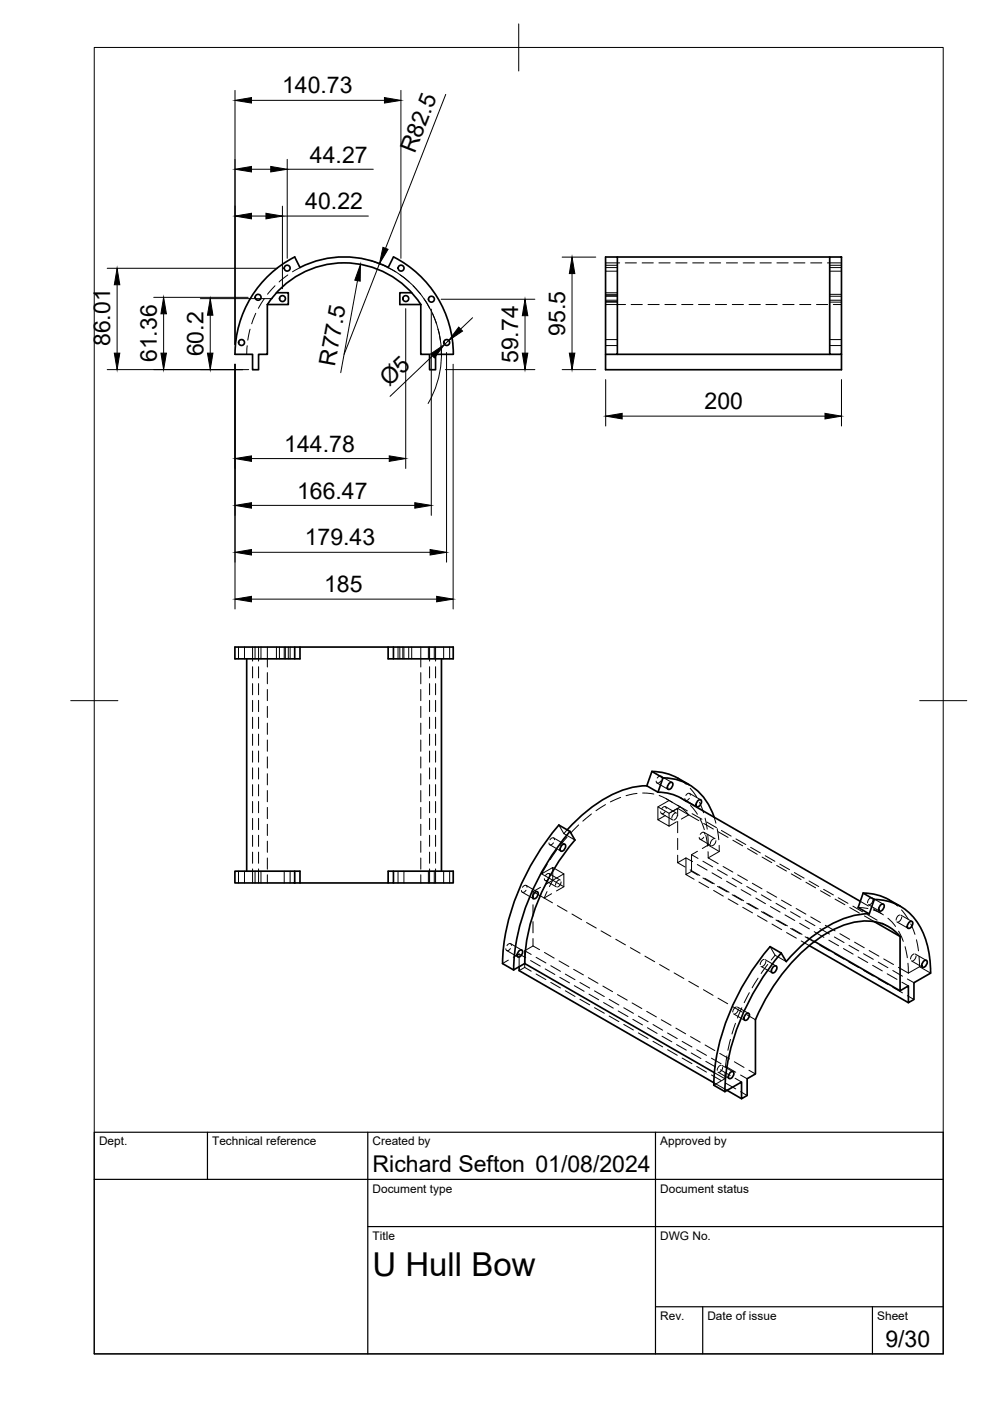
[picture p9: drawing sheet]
<svg xmlns="http://www.w3.org/2000/svg" width="210mm" height="297mm" viewBox="0 0 210 297" stroke-linecap="round" stroke-linejoin="round" font-family="sans-serif">
<!-- layer: Visible -->
<g fill="none" stroke="#000" stroke-width=".36">
<path d="M63.6 56.7l-1.1-2.2a23.1 23.1 0 0 0-12.7 20.6h3.8v3.3h1.2v-3.3h1.9v-10.5h4.4v-2.5h-2.5M63.6 56.7a20.6 20.6 0 0 1 18.7 0l1.1-2.2a23.1 23.1 0 0 1 12.7 20.6h-3.7v3.3h-1.3v-3.3h-1.9v-10.5M130.9 54.5h45M175.9 54.5h2.5v20.6h-2.5zM56.7 64.6a19.4 19.4 0 0 1 32.5 0M87.3 62.1h-2.5v2.5h4.4M128.4 75.1h2.5v-20.6h-2.5v23.9h50v-3.3M130.9 75.1h45M52.3 139.7v45M62.5 137.2v2.5M63.6 137.2h-13.8v2.5h13.8v-2.5h18.7v2.5h13.8v-2.5h-13.8M83.4 137.2v2.5"/>
<path d="M93.6 139.7v45M118.5 174.9l2.3 1.4M118.5 174.9a49.1 49.1 0 0 0-11.9 27.8v1.6l2.3 1.3 2.4-1.3M119.1 179.2l.7-.2a.97 .97 0 0 1-.9 1.4 .84 .84 0 0 1 .2-1.2zM120.8 176.3l1.1 1.8a43.7 43.7 0 0 0-10.6 24.7v1.5M120.8 176.3a49.1 49.1 0 0 0-11.8 27.7l-.1 1.6M137.2 166.6a20.3 20.3 0 0 0-12.2 4.9l-2.4 2-2.3 2.4M138.2 163.6l2.4 1.3-1.1 3.1M138.2 163.6l-1.1 3 2.4 1.4M138.2 163.6a11.2 11.2 0 0 1 5.6 1.4l2.3 1.4M139.5 168l3 .4 1.9 .8 38 21.9M140.6 164.9a11.3 11.3 0 0 1 10.8 8.4"/>
<path d="M141.9 166.1l.6-.2a.97 .97 0 0 1-.8 1.4 .84 .84 0 0 1 .2-1.2zM147.9 169.8l.7-.2a.97 .97 0 0 1-.9 1.4 .84 .84 0 0 1 .2-1.2zM49.8 184.7h12.7v2.5h-12.7zM62.5 184.7h1.1v2.5h-1.1M82.3 187.2h1.1v-2.5h12.7v2.5h-12.7M83.4 184.7h-1.1v2.5h-18.7M113.3 189.3l.6-.2a.97 .97 0 0 1-.8 1.4 .84 .84 0 0 1 .2-1.2zM172.7 199.6l18.1 10.5M183 189.4l2.4 1.3-1.1 3.1-2.4-1.4zM183 189.3a11.2 11.2 0 0 1 5.5 1.5M184.3 193.7a20.7 20.7 0 0 0-12.7 5.3l-2.5 2.3-2.4 2.6-1.1-1.8M185.4 190.7a11.1 11.1 0 0 1 10.4 7.4 21.1 21.1 0 0 1 1.5 8.2"/>
<path d="M185.4 195.4l5.4 3.2M186.7 191.9l.6-.2a.97 .97 0 0 1-.8 1.4 .84 .84 0 0 1 .2-1.2zM188.5 190.8l2.4 1.4M190.8 198.5a9.9 9.9 0 0 0-11.1-2.6 30.5 30.5 0 0 0-14.4 11.4l-2.8 4.3-2.3 4.6M190.8 198.6v11.5l1.8-1.1v3.6l1.2-.7v-3.5l3.5-2.1M192.7 195.6l.7-.2a.97 .97 0 0 1-.9 1.4 .84 .84 0 0 1 .2-1.2zM110 201.7l.6-.3a.97 .97 0 0 1-.8 1.5 .84 .84 0 0 1 .2-1.2zM110.1 205v.8l41.2 23.8M111.3 204.3l40.1 23.1M158.1 215.1l.6-.2a.97 .97 0 0 1-.8 1.4 .84 .84 0 0 1 .2-1.2zM160.2 216.2v11.5l-1.8 1v3.6l-1.2 .6v-3.5l-3.5 2M163.3 200.7l2.3 1.4"/>
<path d="M163.3 200.7a49.1 49.1 0 0 0-11.9 27.8l-.1 1.6M163.9 205l.7-.2a.97 .97 0 0 1-.9 1.4 .84 .84 0 0 1 .2-1.2zM165.6 202.1a49.1 49.1 0 0 0-11.9 27.7v1.6M171.6 200.5l21 12.1M195.8 203.8l.6-.2a.97 .97 0 0 1-.8 1.5 .84 .84 0 0 1 .2-1.3zM151.3 230.1l2.4 1.3M154.2 231.2l3 1.7M154.8 227.4l.6-.2a.97 .97 0 0 1-.8 1.5 .84 .84 0 0 1 .2-1.3z"/>
<circle cx="60.9" cy="56.9" r=".62"/>
<circle cx="85" cy="56.9" r=".62"/>
<circle cx="51.2" cy="72.6" r=".62"/>
<circle cx="54.7" cy="63" r=".62"/>
<circle cx="59.9" cy="63.3" r=".62"/>
<circle cx="86" cy="63.3" r=".62"/>
<circle cx="91.5" cy="63.4" r=".62"/>
<circle cx="94.7" cy="72.6" r=".62"/>
</g>
<!-- layer: Hidden -->
<g fill="none" stroke="#000" stroke-width=".21">
<path d="M61 58.3l-1.8 1.5M63.6 56.7l-1.6 .9M82.3 56.7l1.6 .9M84.9 58.3l1.8 1.5M128.4 56.7h2.5M128.4 56.2h2.5M128.4 57.5h2.5M128.4 55.7h3M132.6 55.7h2.3M136.1 55.7h2.4M139.7 55.7h2.4M143.3 55.7h2.4"/>
<path d="M146.9 55.7h2.3M150.4 55.7h2.4M154 55.7h2.4M157.6 55.7h2.4M161.1 55.7h2.4M164.7 55.7h2.4M168.3 55.7h2.4M171.9 55.7h2.3M175.4 55.7h3M175.9 56.7h2.5M175.9 56.2h2.5M175.9 57.5h2.5"/>
<path d="M52.4 73.3l-.1 1.8M53 69.8l-.5 2.3M54.2 66.4l-.8 2.3M56 63.3l-1.2 2.1M58.3 60.6l-1.6 1.8M87.6 60.6l1.6 1.8M89.9 63.3l1.2 2.1M91.7 66.4l.8 2.3M92.9 69.8l.5 2.3M93.5 73.3l.1 1.8M128.4 64.6h4.2M128.4 62.1h2.5"/>
<path d="M128.4 72h2.5M128.4 73.3h2.5M128.4 62.4h2.5M128.4 63.7h2.5M128.4 62.8h2.5M128.4 64.1h2.5M128.4 64h2.5M128.4 62.7h2.5M133.8 64.6h2.4M137.4 64.6h2.4M141 64.6h2.3M144.5 64.6h2.4"/>
<path d="M148.1 64.6h2.4M151.7 64.6h2.4M155.3 64.6h2.3M158.8 64.6h2.4M162.4 64.6h2.4M166 64.6h2.4M169.5 64.6h2.4M173.1 64.6h2.4M175.9 72h2.5M175.9 73.3h2.5M175.9 62.4h2.5M175.9 63.7h2.5"/>
<path d="M175.9 62.8h2.5M175.9 64.1h2.5M176.7 64.6h1.7M50.6 137.2v2.5M51.8 137.2v2.5M53.6 137.2v3M54.1 137.2v2.5M54.8 137.2v3M55.3 137.2v2.5M56.7 137.2v4.2M58.6 137.2v2.5M59.2 137.2v2.5"/>
<path d="M60.3 137.2v2.5M60.5 137.2v2.5M61.1 137.2v2.5M61.5 137.2v2.5M84.4 137.2v2.5M84.8 137.2v2.5M85.4 137.2v2.5M85.6 137.2v2.5M86.7 137.2v2.5M87.3 137.2v2.5M89.2 137.2v4.2M90.8 137.2v2.5"/>
<path d="M91.1 137.2v3M92.1 137.2v2.5M92.4 137.2v3M94.1 137.2v2.5M95.3 137.2v2.5M53.6 141.4v2.3M53.6 144.9v2.4M53.6 148.5v2.4M53.6 152.1v2.4M53.6 155.6v2.4M53.6 159.2v2.4M54.8 141.4v2.3"/>
<path d="M54.8 144.9v2.4M54.8 148.5v2.4M54.8 152.1v2.4M54.8 155.6v2.4M54.8 159.2v2.4M56.7 142.6v2.4M56.7 146.2v2.4M56.7 149.8v2.3M56.7 153.3v2.4M56.7 156.9v2.4M89.2 142.6v2.4M89.2 146.2v2.4"/>
<path d="M89.2 149.8v2.3M89.2 153.3v2.4M89.2 156.9v2.4M91.1 141.4v2.3M91.1 144.9v2.4M91.1 148.5v2.4M91.1 152.1v2.4M91.1 155.6v2.4M91.1 159.2v2.4M92.4 141.4v2.3M92.4 144.9v2.4M92.4 148.5v2.4"/>
<path d="M92.4 152.1v2.4M92.4 155.6v2.4M92.4 159.2v2.4M53.6 162.8v2.4M53.6 166.4v2.3M53.6 169.9v2.4M53.6 173.5v2.4M53.6 177.1v2.4M54.8 162.8v2.4M54.8 166.4v2.3M54.8 169.9v2.4M54.8 173.5v2.4"/>
<path d="M54.8 177.1v2.4M56.7 160.5v2.3M56.7 164v2.4M56.7 167.6v2.4M56.7 171.2v2.4M56.7 174.8v2.4M56.7 178.3v2.4M89.2 160.5v2.3M89.2 164v2.4M89.2 167.6v2.4M89.2 171.2v2.4M89.2 174.8v2.4"/>
<path d="M89.2 178.3v2.4M91.1 162.8v2.4M91.1 166.4v2.3M91.1 169.9v2.4M91.1 173.5v2.4M91.1 177.1v2.4M92.4 162.8v2.4M92.4 166.4v2.3M92.4 169.9v2.4M92.4 173.5v2.4M92.4 177.1v2.4M116.6 179.1l2.3 1.4"/>
<path d="M117.3 178.7a.46 .46 0 0 1-.4 .4 .46 .46 0 0 1-.5-.3v-.1M117.4 177.7l2.3 1.3M117.6 178a.48 .48 0 0 0-.5-.4 .48 .48 0 0 0-.5 .5M118.5 174.9l1 1.8M120.2 177.5l-1.5 1.8M120.2 175.9l-.7 .8 2.4 1.4M122.7 174.9l-1.7 1.7M125.4 172.6l-1.8 1.5M128.4 170.6l-2 1.3M131.6 169.1l-2.2 .9M135.1 168.2l-2.4 .5M136.2 168.1l2.4 .2"/>
<path d="M139.3 166l2.4 1.4M139.5 171.1l2.4 1.3M139.8 168.7l2.1 1-2.4 1.4v2.7l1.6-.9M140.1 165.6a.47 .47 0 0 1-.5 .5 .47 .47 0 0 1-.5-.5M140.1 164.6l2.4 1.3M140.3 172.5l2.3 1.3M140.3 164.9a.45 .45 0 0 0-.4-.4 .45 .45 0 0 0-.5 .4l-.1 .1M141 172.1a.47 .47 0 0 1-.5 .4 .47 .47 0 0 1-.4-.4M141.1 171l2.3 1.4M141.2 169.3l1.4 .8M141.3 171.4a.49 .49 0 0 0-.5-.4 .49 .49 0 0 0-.5 .5M141.9 169.7a10.9 10.9 0 0 1 4.1 3.1"/>
<path d="M142.1 172.3l1.6-.9v1.6M143.2 172.4l-.5 .4-.3 .7M143.4 174.3l-1.5 .9M143.6 172.8l-.2 .6-.5 .5M143.7 170.7l2 1.2M143.7 174.2v2.4M143.7 177.7v2.4M143.7 171.4l2.3 1.4M143.7 165l1.8 1.3M144.2 171.1l-2.3 1.3v2.8l-2.4-1.4M144.4 169.3l1.1 .7M145.4 169.7l2.3 1.3"/>
<path d="M146 172.8l2.2 1.2M146 172.8l-1.5 .9M146.2 169.3h-.1a.47 .47 0 0 1-.4 .4 .47 .47 0 0 1-.5-.4M146.2 168.2l2.4 1.4M146.3 167.1l1.4 2M146.4 168.6a.44 .44 0 0 0-.4-.5 .44 .44 0 0 0-.5 .4l-.1 .1M146.4 170.8l1.5 1.8M146.7 172.5l2.1 1.2M148.3 170.1l.9 2.2M148.4 177.9l2.4 1.4M148.5 173.7l.8 2.2M149.2 177.5v.1a.47 .47 0 0 1-.5 .4 .47 .47 0 0 1-.4-.4"/>
<path d="M149.2 174.6l2.1 1.2M149.3 176.5l2.3 1.3M149.4 176.9a.45 .45 0 0 0-.4-.5 .45 .45 0 0 0-.5 .4v.1M149.5 173.5l.4 2.3M149.6 177l.4 2.4M149.9 174.3l2 1.2M150.1 177l.1 2.2M150.2 179.2l-1.3 .7M150.2 179.2l2.3 1.3M151.4 177.8l-.5 .4-.3 .7M151.4 173.3l.4 1.2M151.8 178.2l-.2 .6-.6 .5"/>
<path d="M152.1 175.7l.3 2.3M152.3 176.4l2.1 1.2M152.5 179.2v1.3l-2.3 1.4M153 176.1l2 1.2M155.4 178.1l2.1 1.2M156 177.9l2.1 1.2M158.5 179.9l2 1.2M159.2 179.6l2 1.2M50.6 184.7v2.5M51.8 184.7v2.5M53.6 180.7v2.3M53.6 184.2v3"/>
<path d="M54.1 184.7v2.5M54.8 180.7v2.3M54.8 184.2v3M55.3 184.7v2.5M56.7 181.9v2.4M56.7 185.5v1.7M60.3 184.7v2.5M61.5 184.7v2.5M84.4 184.7v2.5M85.6 184.7v2.5M89.2 181.9v2.4M89.2 185.5v1.7"/>
<path d="M90.8 184.7v2.5M91.1 180.7v2.3M91.1 184.2v3M92.1 184.7v2.5M92.4 180.7v2.3M92.4 184.2v3M94.1 184.7v2.5M95.3 184.7v2.5M110.7 189.2l2.4 1.3M111.5 188.8a.47 .47 0 0 1-.5 .4 .47 .47 0 0 1-.4-.4M111.6 187.7l2.3 1.4M111.7 188.1a.48 .48 0 0 0-.4-.4 .48 .48 0 0 0-.5 .4"/>
<path d="M113 189l4.1 2.4M113 189v1.6M113 191.8v2.4M113 195.4v2.4M113 199v1.6M114.6 188.1l-1.6 .9M114.8 185.3l4.7 2.7M115.6 186.7l2.4 1.3M116 189l-.6 1.4 1.5-.9M116 183.2l-1.2 2.1 2.4-1.4v2.7l-1.6 .9M116.4 186.3a.47 .47 0 0 1-.5 .5 .47 .47 0 0 1-.5-.5M116.4 185.2l2.4 1.4"/>
<path d="M116.5 188l.7-1.4 2.3-1.3v2.7l-1.5 .9M116.6 185.6a.45 .45 0 0 0-.4-.4 .45 .45 0 0 0-.5 .3v.1M117.2 183.9l2.3 1.4M118 180.3l-1.4 2M118.2 192l2 1.2M118.5 186.6l-.5 .4-.2 .6M119 187l-.2 .6-.6 .5M121.3 193.8l2 1.2M124.4 195.6l2 1.2M127.4 197.4l2.1 1.2M130.6 199.1l2 1.2M143.7 181.3v1.6l1.7-1v3.5l1.2-.7"/>
<path d="M143.7 182.9l1.6 .9M145.4 181.9l1.4 .8M145.4 185.4l1.8 1M146.3 184.4l2.1 1.2M146.6 181.2v3.5M146.6 184.7l1.4 .9M146.6 181.2l1.4 .8M147.8 183.3l2.1 1.2M147.9 180.5l-1.3 .7M148.2 187l2.1 1.2M149 186.1l2.1 1.2M149 182.6l2.1 1.2"/>
<path d="M149.4 186.2l2.1 1.2M150.1 180.6l.1 1.3M150.2 181.9l2.1 1.2M151 185.1l2 1.2M151.3 188.8l2.1 1.2M152.1 187.9l2.1 1.2M152.1 184.4l2.1 1.2M152.5 188l2.1 1.2M153.3 183.7l2.1 1.2M154.1 186.8l2 1.2M154.4 190.6l2.1 1.2M155.2 189.7l2.1 1.2"/>
<path d="M155.2 186.2l2.1 1.2M155.6 189.8l2.1 1.2M156.4 185.5l2.1 1.2M157.1 188.6l2.1 1.2M157.5 192.4l2.1 1.2M158.3 191.5l2.1 1.2M158.3 187.9l2.1 1.2M158.7 191.6l2.1 1.2M159.5 187.3l2.1 1.2M160.3 190.4l2 1.2M160.6 194.1l2 1.2M161.4 193.3l2.1 1.2"/>
<path d="M161.4 189.7l2.1 1.2M161.6 181.7l2 1.2M161.8 193.3l2.1 1.2M162.2 181.4l2.1 1.2M162.6 189l2.1 1.2M163.3 192.2l2.1 1.2M163.7 195.9l2 1.2M164.5 195.1l2.1 1.1M164.5 191.5l2.1 1.2M164.7 183.5l2.1 1.2M164.9 195.1l2.1 1.2M165.3 183.2l2.1 1.2"/>
<path d="M165.7 190.8l2.1 1.2M166.4 194l2.1 1.2M166.8 197.7l2 1.2M167.6 196.8l2.1 1.2M167.6 193.3l2.1 1.2M167.8 185.3l2 1.2M168 196.9l2.1 1.2M168.4 185l2.1 1.2M168.8 192.6l2.1 1.2M169.5 195.8l2.1 1.1M169.9 199.5l1.7 1M170.7 198.6l2.1 1.2"/>
<path d="M170.7 195.1l2.1 1.2M170.9 187.1l2 1.1M171.1 198.7l1.6 .9M171.5 186.8l2.1 1.2M171.9 194.4l2 1.2M172.6 197.5l2.1 1.2M173.8 196.9l2.1 1.1M174 188.9l2 1.1M174.6 188.6l2.1 1.1M175 196.2l2.1 1.2M175.7 199.3l2.1 1.2M176.9 198.7l2.1 1.1"/>
<path d="M177.1 190.6l2 1.2M177.7 190.3l2.1 1.2M178.1 198l2 1.2M180.2 192.4l2 1.2M180.8 192.1l2.1 1.2M181.2 199.8l2 1.1M181.9 192.4l2.1 .2M182.4 191.1l1.7 1M183.3 194.2l2.1 1.2M183.9 193.9l2.1 1.2M184.1 191.8l2.4 1.4M184.7 190.3l-.5 .4-.3 .7"/>
<path d="M184.9 190.4l2.4 1.3M185.1 190.7l-.2 .7-.6 .4M185.1 192.7l1.8 1M185.2 192.9l2.1 1.1M187 195.7l1.4 .8M188.3 194.7l1.6 1.7M188.5 190.8l1.8 1.3M190.2 195.5l2.3 1.3M190.5 197.4l1 2.2M190.8 194l-.5 .3-.3 .8M191 194l2.4 1.4M191.1 192.9l1.5 1.9"/>
<path d="M191.2 194.4l-.3 .8-.5 .3M193.1 195.9l.9 2.2M194.3 199.2l.4 2.4M107.4 201.5l2.4 1.4M107.8 203.6l-1.3 .7M108.2 201.1v.1a.47 .47 0 0 1-.5 .4 .47 .47 0 0 1-.4-.4M108.3 200.1l2.3 1.3M108.4 200.5a.48 .48 0 0 0-.5-.5 .48 .48 0 0 0-.4 .5M108.8 203l1.3-.7v2.7M110.1 202.3l1.4 .8M111.3 201.6l1.3 .8M111.3 205.1l1.3 .8"/>
<path d="M112.5 203.7l2.1 1.1M113 200.6l-1.7 1v3.5l-1.2 .7M113 200.6l1.4 .7M113.7 203l2 1.2M113.7 206.5l2 1.2M115.4 201.9l2.1 1.2M115.6 205.4l2 1.2M116.8 204.8l2 1.1M116.8 208.3l2 1.2M118.5 203.7l2.1 1.2M118.7 207.2l2.1 1.2M119.9 206.5l2 1.2"/>
<path d="M119.9 210.1l2 1.2M121.6 205.5l2.1 1.2M121.8 209l2 1.2M123 208.3l2 1.2M123 211.9l2 1.1M124.7 207.3l2.1 1.2M124.9 210.8l2 1.2M126 210.1l2.1 1.2M126 213.6l2.1 1.2M127.8 209.1l2.1 1.2M128 212.6l2 1.1M129.2 211.9l2 1.2"/>
<path d="M129.2 215.4l2 1.2M130.9 210.9l2.1 1.2M131.1 214.3l2 1.2M132.2 213.7l2.1 1.1M132.2 217.2l2.1 1.2M133.6 200.9l2.1 1.2M134 212.6l2.1 1.2M134.2 216.1l2 1.2M135.3 215.4l2.1 1.2M135.3 219l2.1 1.2M136.7 202.7l2.1 1.2M137.1 214.4l2.1 1.2"/>
<path d="M137.3 217.9l2 1.2M138.5 217.2l2 1.2M139.8 204.5l2.1 1.2M140.2 216.2l2.1 1.2M140.4 219.7l2 1.2M141.5 219l2.1 1.2M142.9 206.3l2.1 1.2M143.3 218l2.1 1.2M146 208.1l2.1 1.1M146.4 219.8l2.1 1.2M149.1 209.8l2.1 1.2M152.2 211.6l2.1 1.2"/>
<path d="M155.3 213.4l2.1 1.2M155.5 215l2.4 1.3M155.9 217l-.7 2.2M156.1 213.5l-.5 .4-.2 .7M156.4 213.5l2.3 1.4M156.5 213.9l-.2 .8-.5 .3M157.3 213.7l-.9 2.1M158.4 215.2l1.8 1M158.9 210.5l-1.1 2.1M160.7 207.4l-1.2 2M161.4 204.9l2.3 1.4M161.9 203.4l-.4 .3-.3 .8"/>
<path d="M162.2 203.4l2.3 1.4M162.4 203.8l-.3 .8-.5 .3M162.8 204.5l-1.4 1.9M163.3 200.7l1 1.8M164.3 202.5l2.4 1.4M164.3 202.5l-.8 1M173.8 200.4l2.1 1.2M176.9 202.2l2.1 1.2M178.8 201.1l2.1 1.2M180 204l2.1 1.2M180 200.4l2.1 1.2M181.9 202.9l2.1 1.2"/>
<path d="M183.1 205.7l2.1 1.3M183.1 202.2l2.1 1.2M184.3 201.5l2.1 1.2M185 204.7l2.1 1.2M186.2 207.5l2.1 1.2M186.2 204l2.1 1.2M187.4 203.3l2 1.2M188.1 206.5l2.1 1.2M189.3 209.3l2 1.2M189.3 205.8l2 1.2M190.5 205.1l2.1 1.2M191.2 208.2l1.4 .8"/>
<path d="M191.9 200.7l.5 2.4M192.4 211.1l1.4 .8M192.4 207.6l1.4 .8M192.5 204.2l.1 2.1M192.6 206.3l2.4-1.3 2.3 1.3M193.2 203.7l2.4 1.4M193.8 202.3l-.5 .3-.2 .7M194.1 202.3l2.3 1.3M194.2 202.7l-.2 .6-.5 .4M194.9 202.8l.1 2.2M138.5 220.8l2 1.2M141.5 222.6l2.1 1.1"/>
<path d="M143.4 221.5l2.1 1.2M144.6 220.8l2.1 1.2M144.6 224.3l2.1 1.2M146.6 223.3l2 1.1M147.7 222.6l2.1 1.2M147.7 226.1l2.1 1.2M149.5 221.6l2.1 1.1M149.6 225l2.1 1.2M150.8 224.4l2.1 1.1M150.8 227.9l2.1 1.2M151.3 229.6l2.9 1.6M151.4 227.4l2.3 1.3"/>
<path d="M152.2 227.3l2.4 1.4M152.6 223.3l2.1 1.2M152.7 226.8l2.1 1.2M152.8 225.9l-.4 .2-.3 .8M153.1 225.9l2.3 1.3M153.2 226.3l-.2 .7-.5 .3M153.7 228.7l-2.4 1.4M153.7 227.4v1.3M153.9 226.1l2.1 1.2M153.9 229.7l2.1 1.2M154.1 223.9l-.3 2.3M154.9 220.4l-.6 2.3"/>
<path d="M155.7 225.1l2.1 1.2M155.9 228.6l1.3 .8M157 227.9l1.4 .8M157 231.5l1.4 .8M158.8 226.9l1.4 .8"/>
</g>
<!-- layer: BORDER -->
<path d="M20 10.1h180v276.9h-180zM110 5.1v10M15 148.6h10M195 148.6h10" fill="none" stroke="#000" stroke-width=".21"/>
<!-- layer: TITLEBLOCK -->
<path d="M20 240.1h180v46.9h-180zM20 250h180M44 240.1v9.9M78 240.1v46.9M139 240.1v46.9M78 260.1h122M139 277.1h61M149 277.1v9.9M185 277.1v9.9" fill="none" stroke="#000" stroke-width=".25"/>
<!-- layer: FD_Dimensions -->
<g fill="none" stroke="#000" stroke-width=".21">
<path d="M49.8 19.2v53.8M85 19.2v35.6M53.3 21.3h28.2M53.3 35.9h4.1M60.9 33.8v21M60.9 35.9h18.2M94.5 20l-12.8 32.6M22.7 56.9h36.1M53.3 45.8h3.1M59.9 43.7v17.5M59.9 45.8h18.2M75.8 59.5l-3.6 19.5"/>
<path d="M78.5 55.2a20.6 20.6 0 0 1 12.3 30.4M80.5 55.9l-7.5 19.2M119.2 54.5h7.1M121.3 58v16.9M22.7 78.4h30M24.8 60.4v14.5M32.6 63h20M34.7 66.5v8.4M42.5 63.3h15.3M44.6 66.8v8.1M49.8 77.2v51.9M86 65.4v33.9"/>
<path d="M91.4 65.5v43.8M91.7 75.5l-9 8.5M93.5 63.4h19.9M94.4 78.4h19M94.7 74.7v44.5M95.1 72.2l-.9 .9M96.1 77.2v51.9M100.2 67.4l-2.5 2.4M111.3 66.9v8M119.2 78.4h7.1M53.3 97.2h29.2M128.4 80.5v9.8"/>
<path d="M131.9 88.2h43M178.4 80.5v9.8M53.3 117.1h37.9M53.3 107.2h34.6M53.3 127h39.3"/>
</g>
<g fill="#000" stroke="#000" stroke-width=".21">
<path d="M49.8 21.3l3.5-.6v1.2zM49.8 35.9l3.5-.6v1.2zM57.4 35.3l3.5 .6-3.5 .6zM81.5 20.7l3.5 .6-3.5 .6zM49.8 45.8l3.5-.6v1.2zM56.4 45.2l3.5 .6-3.5 .6zM76.4 56.1v3.5l-1.2-.2zM81.2 52.4l1.1 .5-1.8 3zM121.3 54.5l.6 3.5h-1.2zM24.2 74.9h1.2l-.6 3.5zM24.8 56.9l.6 3.5h-1.2zM34.1 74.9h1.2l-.6 3.5z"/>
<path d="M34.7 63l.6 3.5h-1.2zM44 74.9h1.1l-.5 3.5zM44.6 63.3l.5 3.5h-1.1zM91.3 75l2.9-1.9-2.1 2.8zM97.3 69.3l.8 .9-3 2zM110.7 74.9h1.2l-.6 3.5zM111.3 63.4l.6 3.5h-1.2zM120.7 74.9h1.2l-.6 3.5zM49.8 97.2l3.5-.5v1.1zM82.5 96.7l3.5 .5-3.5 .6zM128.4 88.2l3.5-.6v1.2zM174.9 87.6l3.5 .6-3.5 .6z"/>
<path d="M49.8 117.1l3.5-.6v1.2zM49.8 107.2l3.5-.6v1.1zM87.9 106.6l3.5 .6-3.5 .5zM91.2 116.5l3.5 .6-3.5 .6zM49.8 127l3.5-.6v1.2zM92.6 126.4l3.5 .6-3.5 .6z"/>
</g>
<text font-size="7" x="79" y="270.6">U Hull Bow</text>
<g font-size="4.9">
<text x="59.8" y="19.8">140.73</text>
<text x="65.7" y="34.5">44.27</text>
<text x="87.9" y="32.8" transform="rotate(-69 87.9 32.8)">R82.5</text>
<text x="64.7" y="44.4">40.22</text>
<text x="119.8" y="71.2" transform="rotate(-90 119.8 71.2)">95.5</text>
<text x="23.4" y="73.4" transform="rotate(-90 23.4 73.4)">86.01</text>
<text x="33.2" y="76.8" transform="rotate(-90 33.2 76.8)">61.36</text>
<text x="43.1" y="75.6" transform="rotate(-90 43.1 75.6)">60.2</text>
<text x="71" y="77.8" transform="rotate(-80 71 77.8)">R77.5</text>
<text x="109.9" y="77" transform="rotate(-90 109.9 77)">59.74</text>
<text x="82.5" y="82.1" transform="rotate(-44 82.5 82.1)">Ø5</text>
<text x="149.4" y="86.8">200</text>
<text x="60.3" y="95.8">144.78</text>
<text x="63" y="105.7">166.47</text>
<text x="64.6" y="115.6">179.43</text>
<text x="68.7" y="125.6">185</text>
<text x="79" y="248.5">Richard Sefton 01/08/2024</text>
<text x="187.7" y="285.7">9/30</text>
</g>
<g font-size="2.5">
<text x="21" y="242.9">Dept.</text>
<text x="45" y="242.9">Technical reference</text>
<text x="79" y="242.9">Created by</text>
<text x="140" y="242.9">Approved by</text>
<text x="79" y="252.8">Document type</text>
<text x="140" y="252.8">Document status</text>
<text x="79" y="262.9">Title</text>
<text x="140" y="262.9">DWG No.</text>
<text x="140" y="279.9">Rev.</text>
<text x="150" y="279.9">Date of issue</text>
<text x="186" y="279.9">Sheet</text>
</g>
</svg>
